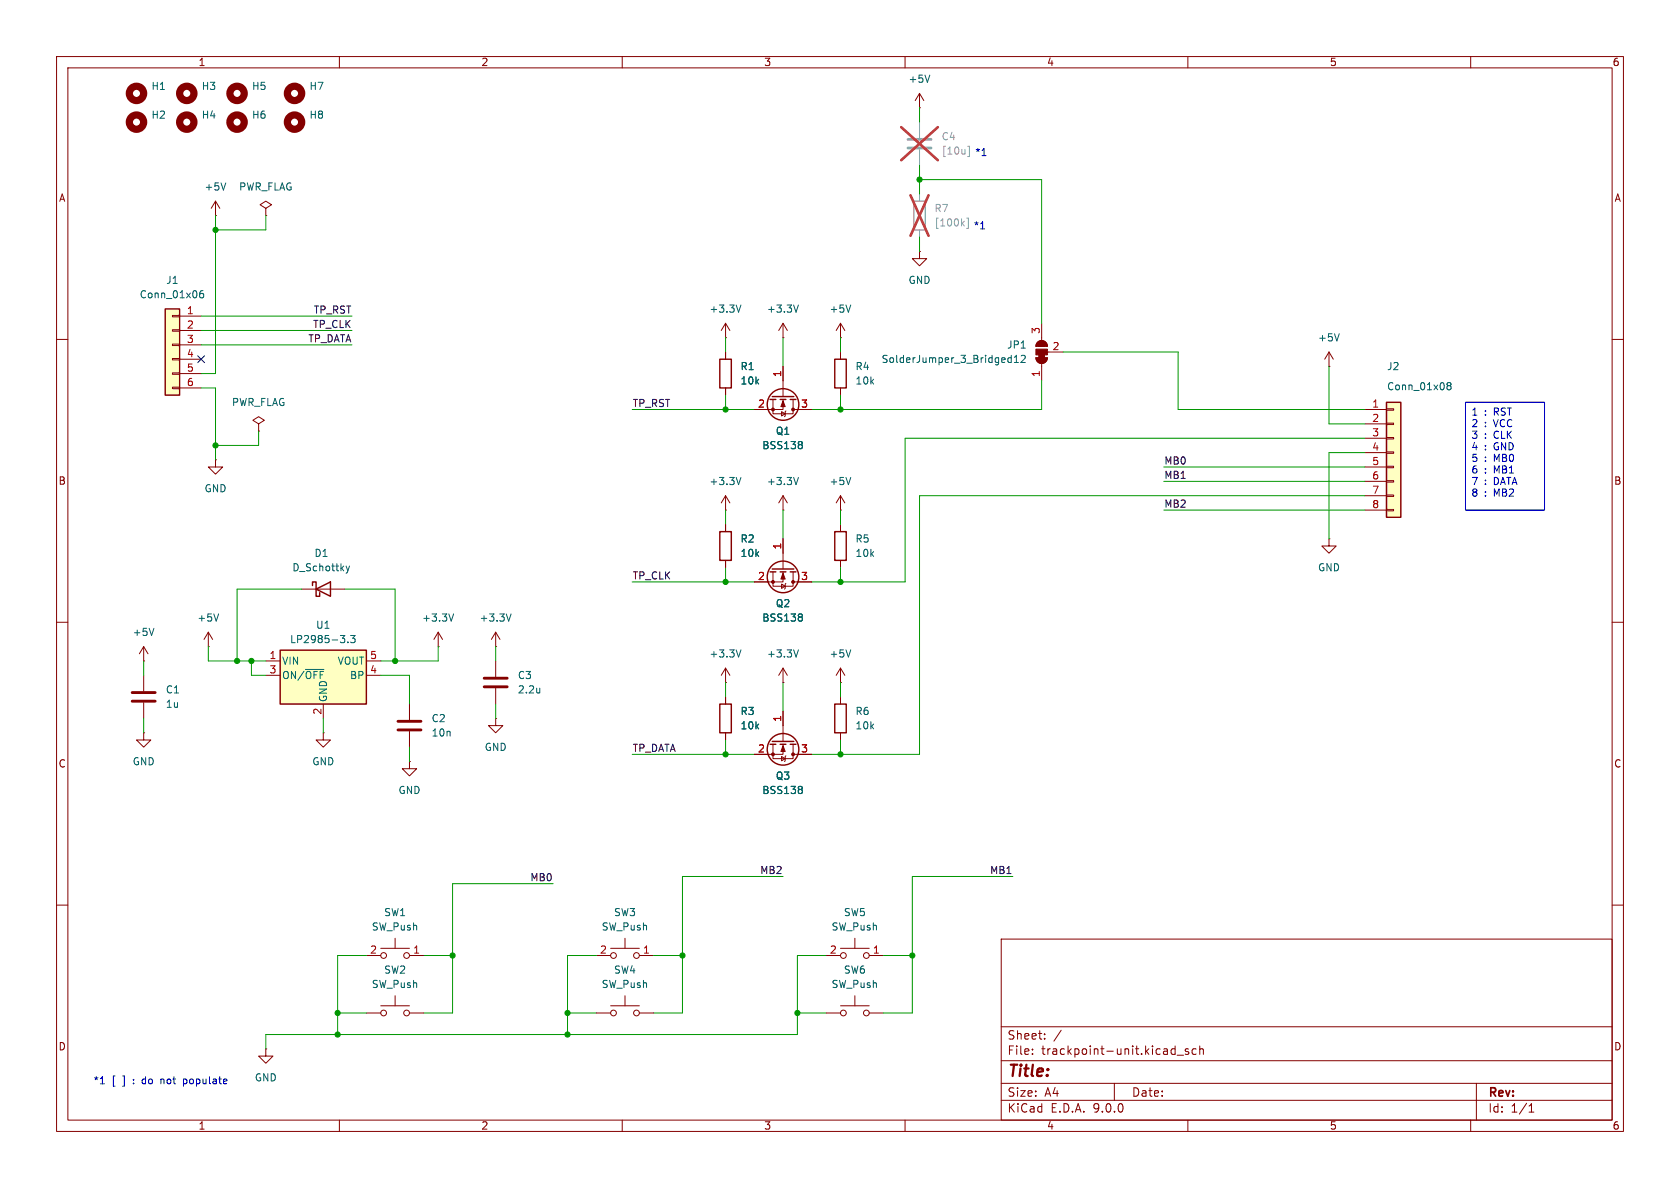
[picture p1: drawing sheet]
<svg xmlns="http://www.w3.org/2000/svg" width="297mm" height="210mm" viewBox="0 0 297 210" stroke-linecap="round" stroke-linejoin="round" font-family="sans-serif">
<g fill="none" stroke="#840000" stroke-width=".18">
<path d="M10 10h277v190h-277zM12 12h273v186h-273zM60 10v2M110 10v2M160 10v2M210 10v2M260 10v2M128.3 59.7h.1M128.3 57.2l-.8 1.2M128.3 57.2l.7 1.2M128.3 57.2v2.5M138.4 59.7h.1"/>
<path d="M138.4 57.2l-.7 1.2M138.4 57.2l.8 1.2M138.4 57.2v2.5M10 60h2M128.3 62.2v1.3M128.3 68.6v1.3M285 60h2M128.3 90.2h.1M128.3 87.6v2.6M128.3 92.7v1.3M128.3 99.1v1.2M128.3 87.6l-.8 1.3"/>
<path d="M128.3 87.6l.7 1.3M138.4 90.2h.1M138.4 87.6v2.6M138.4 95.3v5.3M138.4 87.6l-.7 1.3M138.4 87.6l.8 1.3M10 110h2M25.4 116.8h.1M25.4 114.3l-.8 1.3M25.4 114.3l.8 1.3M25.4 114.3v2.5M36.8 114.3h.1"/>
<path d="M36.8 111.8l-.7 1.2M36.8 111.8l.8 1.2M36.8 111.8v2.5M53.3 104.1h7.7M77.5 114.3h.1M77.5 111.8l-.8 1.2M77.5 111.8l.7 1.2M77.5 111.8v2.5M87.6 114.3h.1M87.6 111.8l-.7 1.2M87.6 111.8l.8 1.2M87.6 111.8v2.5"/>
<path d="M128.3 118.1v2.6M128.3 118.1l-.8 1.3M128.3 118.1l.7 1.3M136.7 101.1v2.5h3.5v-2.5M138.2 103.3l.6 .3-.6 .4zM138.4 101.1v1.8h-5.1M138.4 118.1v2.6M138.4 118.1l-.7 1.3M138.4 118.1l.8 1.3M138.9 103.1l-.1 .2v.7l-.1 .1M140.2 102.9h3.3M285 110h2"/>
<path d="M72.4 124.5v2.8M72.4 129.3v2.8M87.6 127v1.3h1.3l-1.3 1.2-1.2-1.2h1.2M87.6 127h.1M128.3 120.7h.1M128.3 123.2v1.3M128.3 129.5v1.3M136.7 131.6v2.5h3.5v-2.5M138.2 133.7l.6 .4-.6 .4zM138.4 131.6v1.8h-5.1M138.4 120.7h.1M138.4 125.7v5.4"/>
<path d="M138.9 133.6l-.1 .1v.8l-.1 .1M140.2 133.4h3.3M148.6 123.2v1.3M148.6 129.5v1.3M10 160h2M146 168.9h2.6M146 179.1h2.6M148.6 167.6h5.1M148.6 177.8h5.1M151.1 165.9v1.7M151.1 176v1.8M153.7 168.9h2.5"/>
<path d="M153.7 179.1h2.5M177 166h108v32h-108zM285 160h2M60 198v2M110 198v2M160 198v2M177 194.5h108M177 191.5h108M177 187.5h108M177 181.5h108M182.5 186.3v.1M182.5 185.5v.1"/>
<path d="M184.7 183.6v.1M184.7 182.8v.1M187.6 182.1l-1.3 2M197 191.5v3M207.6 185.4l.1 .1M207.7 184.9v1.5M207.7 186.3l-.1 .1M208.1 186.5h1.1M210 198v2M210.1 185.5l-.4-.1-.2 .2 .1 .2 .5 .2v.3h-.6M211.5 185.5l-.5-.1-.3 .3v.4l.2 .2h.6M212.1 185.5l.2-.1 .4 .1v.9"/>
<path d="M212.1 184.9v1.5M260 198v2M261 191.5v6.5M270.3 196.6h.9M270.3 195.5l.4-.4v1.5"/>
<circle cx="149.1" cy="168.9" r=".51"/>
<circle cx="149.1" cy="179.1" r=".51"/>
<circle cx="153.2" cy="179.1" r=".51"/>
<circle cx="153.2" cy="168.9" r=".51"/>
</g>
<g fill="none" stroke="#840000" stroke-width=".25">
<path d="M127.3 63.5h2v5.1h-2zM127.3 94h2v5.1h-2zM55.2 103.5v-.6h.7v2.5h.6v-.6M55.9 104.1l2.5-1.2v2.5zM136.1 101.1h1.1M136.5 100.6h3.8M137.9 101.1h1M139.7 101.1h1M127.3 124.5h2v5h-2zM136.1 131.6h1.1M136.5 131.1h3.8M137.9 131.6h1"/>
<path d="M139.7 131.6h1M147.6 124.5h2v5h-2z"/>
<circle cx="138.4" cy="102" r="2.79"/>
<circle cx="138.4" cy="132.5" r="2.79"/>
</g>
<g fill="none" stroke="#006464" stroke-width=".18">
<path d="M131 53.9l-.4 1.3M141.2 53.9l-.5 1.3M131 84.4l-.4 1.3M141.2 84.4l-.5 1.3M27.2 111.1l-.4 1.2M38.6 108.5l-.4 1.3M61.2 100.1l.3 .8M61.5 100.9l-.3 .4M61.8 100.1l-.3 .8M80.2 108.5l-.4 1.3M90.4 108.5l-.5 1.3M131 114.9l-.4 1.2"/>
<path d="M141.2 114.9l-.5 1.2M141.6 108.5l.2 .3-.2 .3 .2 .2v.3l-.2 .2M141.6 139l.2 .3-.2 .3 .2 .2v.2l-.2 .3"/>
</g>
<g fill="#840000" stroke="#840000" stroke-width=".18">
<path d="M138.4 131.8l.4 1h-.8z"/>
<path d="M138.4 101.3l.4 1.1h-.8z"/>
<circle cx="140.2" cy="133.3" r=".25"/>
<circle cx="136.7" cy="133.3" r=".25"/>
<circle cx="140.2" cy="102.9" r=".25"/>
<circle cx="136.7" cy="102.9" r=".25"/>
</g>
<path d="M161.5 35.6h2.1v5h-2.1z" fill="none" stroke="#a1a1a1" stroke-width=".25"/>
<path d="M162.6 34.3v1.3M162.6 40.6v1.3" fill="none" stroke="#a1a1a1" stroke-width=".18"/>
<path d="M170.1 39.5l.4 .4M170.5 39.1l-.5 .5M170.9 38.6h.3v1.8h-.3" fill="none" stroke="#989898" stroke-width=".18"/>
<path d="M161 34.5l3.2 7.2M164.2 34.5l-3.2 7.2" fill="none" stroke="#e12e31" stroke-width=".46"/>
<path d="M70.4 127.5h4M70.4 129h4" fill="none" stroke="#840000" stroke-width=".51"/>
<path d="M49.5 114.9h15.3v9.6h-15.3z" fill="#ffffc2"/>
<path d="M49.5 114.9h15.3v9.6h-15.3z" fill="none" stroke="#840000" stroke-width=".25"/>
<g fill="none" stroke="#840000" stroke-width=".18">
<path d="M38.1 38.1h.1M38.1 35.6l-.8 1.2M38.1 35.6l.8 1.2M38.1 35.6v2.5M47 36.8l1-.6-1-.6-1 .6 1 .6v1.3M47 38.1h.1M45.7 74.9l1-.6-1-.6-1 .6 1 .6v1.3M45.7 76.2h.1M38.1 81.3v1.3h1.3l-1.3 1.2-1.3-1.2h1.3M38.1 81.3h.1M47 116.8h2.5M47 119.4h2.5"/>
<path d="M64.8 116.8h2.5M64.8 119.4h2.5M148.6 118.1l-.8 1.3M148.6 118.1l.8 1.3M148.6 118.1v2.6M57.1 124.5v2.5M148.6 120.7h.1"/>
</g>
<path d="M39.9 32.3l-.4 1.3M54 118.3h3.3M60.2 112.3h.8l-.5 .5M60.8 112.9l.2 .2-.2 .4M61.5 113.5v.1M62 112.3h.8l-.4 .5 .3 .1v.6l-.2 .1-.5-.1M150.4 114.9l-.4 1.2" fill="none" stroke="#006464" stroke-width=".18"/>
<g fill="none" stroke="#840000" stroke-width="1.3">
<circle cx="24.1" cy="16.5" r="1.27"/>
<circle cx="33" cy="16.5" r="1.27"/>
<circle cx="41.9" cy="16.5" r="1.27"/>
<circle cx="52.1" cy="16.5" r="1.27"/>
<circle cx="24.1" cy="21.6" r="1.27"/>
<circle cx="33" cy="21.6" r="1.27"/>
<circle cx="41.9" cy="21.6" r="1.27"/>
<circle cx="52.1" cy="21.6" r="1.27"/>
</g>
<path d="M29.2 54.6h2.5v15.3h-2.5z" fill="#ffffc2"/>
<g fill="none" stroke="#840000" stroke-width=".25">
<path d="M29.2 54.6h2.5v15.3h-2.5zM136.1 70.6h1.1M136.5 70.1h3.8M137.9 70.6h1M139.7 70.6h1M147.6 63.5h2v5.1h-2zM147.6 94h2v5.1h-2z"/>
<circle cx="138.4" cy="71.5" r="2.79"/>
</g>
<g fill="none" stroke="#840000" stroke-width=".18">
<path d="M162.6 19.1h.1M162.6 16.5l-.8 1.3M162.6 16.5l.7 1.3M162.6 16.5v2.6M30.5 55.8h1.2v.2h-1.2zM30.5 58.3h1.2v.2h-1.2zM31.7 55.9h3.9M31.7 58.4h3.9M148.6 59.7h.1M148.6 57.2l-.8 1.2M148.6 57.2l.8 1.2M148.6 57.2v2.5"/>
<path d="M162.6 44.5v1.2h1.2l-1.2 1.3-1.3-1.3h1.3M162.6 44.5h.1M184.1 57.2v3M30.5 60.8h1.2v.3h-1.2zM30.5 63.4h1.2v.2h-1.2zM30.5 65.9h1.2v.3h-1.2zM30.5 68.5h1.2v.2h-1.2zM31.7 61h3.9M31.7 63.5h3.9M31.7 66h3.9M31.7 68.6h3.9M136.7 70.6v2.6h3.5v-2.6"/>
<path d="M138.2 72.8l.6 .4-.6 .3zM138.4 70.6v1.8h-5.1M138.4 64.8v5.3M138.9 72.6l-.1 .2v.7l-.1 .2M140.2 72.4h3.3M148.6 62.2v1.3M148.6 68.6v1.3M183.1 63.2h2.1a1.02 1.02 0 0 1-1.1 1.1 1.02 1.02 0 0 1-1-1.1zM183.4 60.5a1.02 1.02 0 0 1 1.1-.2 1.02 1.02 0 0 1 .7 .9h-2.1zM184.1 64.3v3M185.2 62.2h2.8M148.6 90.2h.1"/>
<path d="M148.6 87.6v2.6M148.6 92.7v1.3M148.6 99.1v1.2M148.6 87.6l-.8 1.3M148.6 87.6l.8 1.3M57.1 129.5v1.3h1.3l-1.3 1.3-1.2-1.3h1.2M57.1 129.5h.1M64.8 179.1h2.5M64.8 168.9h2.5M67.3 177.8h5.1M67.3 167.6h5.1M69.8 165.9v1.7"/>
<path d="M69.8 176v1.8M72.4 179.1h2.5M72.4 168.9h2.5"/>
<circle cx="67.8" cy="168.9" r=".51"/>
<circle cx="67.8" cy="179.1" r=".51"/>
<circle cx="71.9" cy="168.9" r=".51"/>
<circle cx="71.9" cy="179.1" r=".51"/>
</g>
<path d="M164.4 13.3l-.4 1.2M35.9 51.4h-.4a.86 .86 0 0 0 0 1.2l.5-.1v-.4l-.2-.2h-.3l-.2 .2M150.4 53.9l-.4 1.3M141.6 78l.2 .3-.2 .3 .2 .2v.3l-.2 .2M178.3 64h.5M178.3 63.3h.5M178.8 62.8v1.3M179.3 64.1h.7M179.3 63.2l.4-.4v1.3M180.5 62.9l.5-.1 .3 .4-.8 .9h.8M150.4 84.4l-.4 1.3" fill="none" stroke="#006464" stroke-width=".18"/>
<g fill="#840000" stroke="#840000" stroke-width=".18">
<path d="M138.4 70.9l.4 1h-.8z"/>
<path d="M183.6 62.7h1.1v.5h-1.1z"/>
<path d="M183.1 63.2h2.1a1.02 1.02 0 0 1-1.1 1.1 1.02 1.02 0 0 1-1-1.1z"/>
<path d="M183.1 61.7h2.1v1h-2.1z"/>
<path d="M183.4 60.5a1.02 1.02 0 0 1 1.1-.2 1.02 1.02 0 0 1 .7 .9h-2.1z"/>
<circle cx="140.2" cy="72.4" r=".25"/>
<circle cx="136.7" cy="72.4" r=".25"/>
</g>
<path d="M160.5 24.6h4.1M160.5 26.2h4.1" fill="none" stroke="#a1a1a1" stroke-width=".51"/>
<path d="M162.6 21.6v2.8M162.6 26.4v2.8" fill="none" stroke="#a1a1a1" stroke-width=".18"/>
<path d="M171.1 25.9h.3v1.8h-.3" fill="none" stroke="#989898" stroke-width=".18"/>
<path d="M159.3 22.5l6.5 5.8M165.8 22.5l-6.5 5.8" fill="none" stroke="#e12e31" stroke-width=".46"/>
<path d="M245.1 71.1h2.5v20.3h-2.5z" fill="#ffffc2"/>
<path d="M245.1 71.1h2.5v20.3h-2.5z" fill="none" stroke="#840000" stroke-width=".25"/>
<g fill="none" stroke="#840000" stroke-width=".18">
<path d="M128.3 62.2v1.3M128.3 68.6v1.3M133.3 72.4h2.6M138.4 64.8v2.5M141 72.4h2.5M234.9 64.8h.1M234.9 62.2l-.7 1.3M234.9 62.2l.8 1.3M234.9 62.2v2.6M241.3 72.4h3.8M241.3 74.9h3.8M241.3 77.5h3.8"/>
<path d="M245.1 72.3h1.3v.2h-1.3zM245.1 74.8h1.3v.3h-1.3zM245.1 77.3h1.3v.3h-1.3zM245.1 79.9h1.3v.2h-1.3zM128.3 92.7v1.3M128.3 99.1v1.2M138.4 95.3v2.5M234.9 95.3v1.2h1.3l-1.3 1.3-1.2-1.3h1.2M234.9 95.3h.1M241.3 80h3.8M241.3 82.6h3.8M241.3 85.1h3.8"/>
<path d="M241.3 87.6h3.8M241.3 90.2h3.8M245.1 82.4h1.3v.3h-1.3zM245.1 85h1.3v.2h-1.3zM245.1 87.5h1.3v.3h-1.3zM245.1 90h1.3v.3h-1.3zM25.4 119.4v2.8M87.6 116.8v2.8M133.3 102.9h2.6M141 102.9h2.5M25.4 129.5v1.3h1.3l-1.3 1.3-1.3-1.3h1.3M25.4 129.5h.1"/>
<path d="M25.4 124.2v2.8M72.4 134.6v1.3h1.3l-1.3 1.3-1.3-1.3h1.3M72.4 134.6h.1M87.6 121.7v2.8M128.3 123.2v1.3M128.3 129.5v1.3M133.3 133.4h2.6M138.4 125.7v2.6M141 133.4h2.5M105.4 168.9h2.5M105.4 179.1h2.5M107.9 167.6h5.1"/>
<path d="M107.9 177.8h5.1M110.5 165.9v1.7M110.5 176v1.8M113 168.9h2.6M113 179.1h2.6M47 185.4v1.3h1.3l-1.3 1.3-1.3-1.3h1.3M47 185.4h.1"/>
<circle cx="108.5" cy="179.1" r=".51"/>
<circle cx="108.5" cy="168.9" r=".51"/>
<circle cx="112.5" cy="179.1" r=".51"/>
<circle cx="112.5" cy="168.9" r=".51"/>
</g>
<path d="M236.8 59l-.5 1.3M141.6 78l.2 .3-.2 .3 .2 .2v.3l-.2 .2M256 68.2l-.2-.3 .2-.3h.3l.2 .3-.2 .3M256 68.2l-.2 .2 .1 .4 .1 .1 .4-.1 .1-.1v-.3l-.2-.2M256 68.2h.3M141.6 108.5l.2 .3-.2 .3 .2 .2v.3l-.2 .2M95.4 121.7v.8M95.4 122.4h.1M141.6 139l.2 .3-.2 .3 .2 .2v.2l-.2 .3" fill="none" stroke="#006464" stroke-width=".18"/>
<path d="M85.6 119.9h4.1M23.4 122.4h4M23.4 124h4M85.6 121.4h4.1" fill="none" stroke="#840000" stroke-width=".51"/>
<g fill="none" stroke="#009600" stroke-width=".18">
<path d="M162.6 19.1v2.5M38.1 38.1v27.9h-2.5M47 38.1v2.5h-8.9M162.6 31.8h21.5v25.4M162.6 29.2v5.1M35.6 55.9h26.6M35.6 58.4h26.6M128.3 59.7v2.5M138.4 59.7v5.1M148.6 59.7v2.5M162.6 41.9v2.6M35.6 68.6h2.5v12.7"/>
<path d="M35.6 61h26.6M45.7 76.2v2.5h-7.6M111.8 72.4h21.5M128.3 69.9v2.5M148.6 69.9v2.5M184.1 67.3v5.1h-40.6M188 62.2h20.3v10.2h33M234.9 64.8v10.1h6.4M241.3 77.5h-81.3v25.4h-16.5M128.3 90.2v2.5M138.4 90.2v5.1M148.6 90.2v2.5"/>
<path d="M205.7 82.6h35.6M205.7 85.1h35.6M205.7 90.2h35.6M241.3 87.6h-78.7v45.8h-19.1M241.3 80h-6.4v15.3M25.4 116.8v2.6M36.8 114.3v2.5h10.2M44.4 116.8v2.6h2.6M53.3 104.1h-11.4v12.7M61 104.1h8.8v12.7M67.3 119.4h5.1v5.1M77.5 114.3v2.5h-10.2"/>
<path d="M87.6 114.3v2.5M111.8 102.9h21.5M128.3 100.3v2.6M148.6 100.3v2.6M25.4 127v2.5M57.1 127v2.5M72.4 132.1v2.5M87.6 124.5v2.5M111.8 133.4h21.5M128.3 120.7v2.5M128.3 130.8v2.6M138.4 120.7v5"/>
<path d="M148.6 120.7v2.5M148.6 130.8v2.6M97.8 156.2h-17.8v22.9h-5.1M138.4 154.9h-17.8v24.2h-5M179.1 154.9h-17.8v24.2h-5.1M59.7 179.1h5.1M64.8 168.9h-5.1v14M74.9 168.9h5.1M100.3 179.1h5.1M105.4 168.9h-5.1v14M115.6 168.9h5M141 179.1h5"/>
<path d="M146 168.9h-5v14h-94v2.5M156.2 168.9h5.1"/>
</g>
<path d="M35 62.9l1.2 1.2M36.2 62.9l-1.2 1.2" fill="none" stroke="#000084" stroke-width=".18"/>
<path d="M173.6 27.5h.7M173.3 40.5h.8M259.1 71.1h13.9v19.1h-13.9zM17.7 191.6h.8M28.4 190.7v.9M28.6 190.7l-.2 .2M32.4 191.5l.4 .1M32.4 190.7v1.3M32.8 190.7l-.4 .1" fill="none" stroke="#0000c2" stroke-width=".18"/>
<g fill="#009600" stroke="#009600" stroke-width=".18">
<circle cx="59.7" cy="182.9" r=".46"/>
<circle cx="100.3" cy="182.9" r=".46"/>
<circle cx="80" cy="168.9" r=".46"/>
<circle cx="59.7" cy="179.1" r=".46"/>
<circle cx="100.3" cy="179.1" r=".46"/>
<circle cx="41.9" cy="116.8" r=".46"/>
<circle cx="44.4" cy="116.8" r=".46"/>
<circle cx="69.8" cy="116.8" r=".46"/>
<circle cx="141" cy="179.1" r=".46"/>
<circle cx="148.6" cy="133.4" r=".46"/>
<circle cx="120.6" cy="168.9" r=".46"/>
<circle cx="128.3" cy="133.4" r=".46"/>
<circle cx="161.3" cy="168.9" r=".46"/>
<circle cx="128.3" cy="102.9" r=".46"/>
<circle cx="162.6" cy="31.8" r=".46"/>
<circle cx="148.6" cy="102.9" r=".46"/>
<circle cx="148.6" cy="72.4" r=".46"/>
<circle cx="128.3" cy="72.4" r=".46"/>
<circle cx="38.1" cy="40.6" r=".46"/>
<circle cx="38.1" cy="78.7" r=".46"/>
</g>
<text font-size="2.8" fill="#840000" x="178" y="190.9">Title:</text>
<g font-size="2.1" fill="#840000">
<text x="178" y="184">Sheet:</text>
<text x="178" y="186.7">File:</text>
<text x="184.1" y="186.7">trackpoint-unit.kicad_sch</text>
<text x="178" y="196.9">KiCad</text>
<text x="178" y="194.1">Size:</text>
<text x="184.7" y="194.1">A4</text>
<text x="185.7" y="196.9">E.D.A.</text>
<text x="193.3" y="196.9">9.0.0</text>
<text x="200" y="194.1">Date:</text>
<text x="263" y="194.3">Rev:</text>
<text x="263" y="196.9">Id:</text>
<text x="267.1" y="196.9">1/1</text>
</g>
<g font-size="1.8" fill="#840000">
<text x="35" y="11.9">1</text>
<text x="85" y="11.9">2</text>
<text x="135" y="11.9">3</text>
<text x="185" y="11.9">4</text>
<text x="235" y="11.9">5</text>
<text x="285" y="11.9">6</text>
<text x="10.3" y="35.9">A</text>
<text x="285.3" y="35.9">A</text>
<text x="10.3" y="85.9">B</text>
<text x="285.3" y="85.9">B</text>
<text x="10.3" y="135.9">C</text>
<text x="285.3" y="135.9">C</text>
<text x="10.3" y="185.9">D</text>
<text x="285.3" y="185.9">D</text>
<text x="35" y="199.9">1</text>
<text x="85" y="199.9">2</text>
<text x="135" y="199.9">3</text>
<text x="185" y="199.9">4</text>
<text x="235" y="199.9">5</text>
<text x="285" y="199.9">6</text>
</g>
<g font-size="1.8" fill="#006464">
<text x="26.7" y="16.1">H1</text>
<text x="35.6" y="16.1">H3</text>
<text x="44.5" y="16.1">H5</text>
<text x="54.6" y="16.1">H7</text>
<text x="160.5" y="14.8">+5V</text>
<text x="26.7" y="21.2">H2</text>
<text x="35.6" y="21.2">H4</text>
<text x="44.5" y="21.2">H6</text>
<text x="54.6" y="21.2">H8</text>
<text x="36.1" y="33.9">+5V</text>
<text x="42.2" y="33.9">PWR_FLAG</text>
<text x="24.6" y="52.9">Conn_01x06</text>
<text x="29.3" y="50.4">J1</text>
<text x="160.5" y="50.4">GND</text>
<text x="125.3" y="55.5">+3.3V</text>
<text x="135.5" y="55.5">+3.3V</text>
<text x="146.6" y="55.5">+5V</text>
<text x="130.8" y="65.6">R1</text>
<text x="151.1" y="65.6">R4</text>
<text x="155.8" y="64.4">SolderJumper_3_Bridged12</text>
<text x="177.9" y="61.8">JP1</text>
<text x="232.9" y="60.6">+5V</text>
<text x="245.1" y="65.6">J2</text>
<text x="40.9" y="72">PWR_FLAG</text>
<text x="130.8" y="68.2">10k</text>
<text x="151.1" y="68.2">10k</text>
<text x="245.1" y="69.2">Conn_01x08</text>
<text x="137.1" y="77.1">Q1</text>
<text x="134.7" y="79.6">BSS138</text>
<text x="36.1" y="87.2">GND</text>
<text x="125.3" y="86">+3.3V</text>
<text x="135.5" y="86">+3.3V</text>
<text x="146.6" y="86">+5V</text>
<text x="51.6" y="101.2">D_Schottky</text>
<text x="55.5" y="98.7">D1</text>
<text x="130.8" y="96.1">R2</text>
<text x="130.8" y="98.7">10k</text>
<text x="151.1" y="96.1">R5</text>
<text x="151.1" y="98.7">10k</text>
<text x="232.9" y="101.2">GND</text>
<text x="137.1" y="107.5">Q2</text>
<text x="23.4" y="112.6">+5V</text>
<text x="34.8" y="110.1">+5V</text>
<text x="51.2" y="113.9">LP2985-3.3</text>
<text x="55.8" y="111.4">U1</text>
<text x="74.5" y="110.1">+3.3V</text>
<text x="84.7" y="110.1">+3.3V</text>
<text x="134.7" y="110.1">BSS138</text>
<text x="49.8" y="117.7">VIN</text>
<text x="59.6" y="117.7">VOUT</text>
<text x="125.3" y="116.4">+3.3V</text>
<text x="135.5" y="116.4">+3.3V</text>
<text x="146.6" y="116.4">+5V</text>
<text x="29.2" y="122.8">C1</text>
<text x="29.2" y="125.3">1u</text>
<text x="49.8" y="120.2">ON/~{OFF}</text>
<text x="58" y="124.2" transform="rotate(-90 58 124.2)">GND</text>
<text x="61.8" y="120.2">BP</text>
<text x="91.4" y="120.2">C3</text>
<text x="91.4" y="122.8">2.2u</text>
<text x="76.2" y="127.9">C2</text>
<text x="76.2" y="130.4">10n</text>
<text x="130.8" y="126.6">R3</text>
<text x="130.8" y="129.1">10k</text>
<text x="151.1" y="126.6">R6</text>
<text x="151.1" y="129.1">10k</text>
<text x="23.4" y="135.5">GND</text>
<text x="55.1" y="135.5">GND</text>
<text x="85.6" y="132.9">GND</text>
<text x="70.4" y="140.6">GND</text>
<text x="134.7" y="140.6">BSS138</text>
<text x="137.1" y="138">Q3</text>
<text x="65.6" y="164.7">SW_Push</text>
<text x="67.8" y="162.2">SW1</text>
<text x="106.3" y="164.7">SW_Push</text>
<text x="108.5" y="162.2">SW3</text>
<text x="146.9" y="164.7">SW_Push</text>
<text x="149.1" y="162.2">SW5</text>
<text x="67.8" y="172.3">SW2</text>
<text x="108.5" y="172.3">SW4</text>
<text x="149.1" y="172.3">SW6</text>
<text x="65.6" y="174.9">SW_Push</text>
<text x="106.3" y="174.9">SW_Push</text>
<text x="146.9" y="174.9">SW_Push</text>
<text x="45" y="191.4">GND</text>
</g>
<g font-size="1.8" fill="#989898">
<text x="166.4" y="25">C4</text>
<text x="166.4" y="27.5">[10u]</text>
<text x="165.1" y="37.7">R7</text>
<text x="165.1" y="40.2">[100k]</text>
</g>
<g font-size="1.8" fill="#0000c2">
<text x="172.3" y="27.8">*1</text>
<text x="172" y="40.7">*1</text>
<text x="260" y="73.8">1</text>
<text x="260" y="75.8">2</text>
<text x="260" y="77.9">3</text>
<text x="262.4" y="73.8">:</text>
<text x="262.4" y="75.8">:</text>
<text x="262.4" y="77.9">:</text>
<text x="264.2" y="73.8">RST</text>
<text x="264.2" y="75.8">VCC</text>
<text x="264.2" y="77.9">CLK</text>
<text x="260" y="79.9">4</text>
<text x="260" y="82">5</text>
<text x="262.4" y="79.9">:</text>
<text x="262.4" y="82">:</text>
<text x="264.2" y="79.9">GND</text>
<text x="264.2" y="82">MB0</text>
<text x="260" y="84">6</text>
<text x="260" y="86.1">7</text>
<text x="260" y="88.1">8</text>
<text x="262.4" y="84">:</text>
<text x="262.4" y="86.1">:</text>
<text x="262.4" y="88.1">:</text>
<text x="264.2" y="84">MB1</text>
<text x="264.2" y="86.1">DATA</text>
<text x="264.2" y="88.1">MB2</text>
<text x="16.4" y="191.9">*1</text>
<text x="19.8" y="191.9">[</text>
<text x="21.8" y="191.9">]</text>
<text x="23.8" y="191.9">:</text>
<text x="25.6" y="191.9">do</text>
<text x="29.1" y="191.9">not</text>
<text x="33.3" y="191.9">populate</text>
</g>
<g font-size="1.8" fill="#a90000">
<text x="32.9" y="55.6">1</text>
<text x="32.9" y="58.2">2</text>
<text x="183.9" y="59.1" transform="rotate(-90 183.9 59.1)">3</text>
<text x="32.9" y="60.7">3</text>
<text x="32.9" y="63.2">4</text>
<text x="32.9" y="65.8">5</text>
<text x="186" y="62">2</text>
<text x="32.9" y="68.3">6</text>
<text x="138.2" y="66.7" transform="rotate(-90 138.2 66.7)">1</text>
<text x="183.9" y="66.7" transform="rotate(-90 183.9 66.7)">1</text>
<text x="133.9" y="72.1">2</text>
<text x="141.5" y="72.1">3</text>
<text x="242.5" y="72.1">1</text>
<text x="242.5" y="74.7">2</text>
<text x="242.5" y="77.2">3</text>
<text x="242.5" y="79.8">4</text>
<text x="242.5" y="82.3">5</text>
<text x="242.5" y="84.8">6</text>
<text x="242.5" y="87.4">7</text>
<text x="242.5" y="89.9">8</text>
<text x="138.2" y="97.2" transform="rotate(-90 138.2 97.2)">1</text>
<text x="133.9" y="102.6">2</text>
<text x="141.5" y="102.6">3</text>
<text x="47.6" y="116.6">1</text>
<text x="47.6" y="119.1">3</text>
<text x="65.3" y="116.6">5</text>
<text x="65.3" y="119.1">4</text>
<text x="56.9" y="126.4" transform="rotate(-90 56.9 126.4)">2</text>
<text x="138.2" y="127.7" transform="rotate(-90 138.2 127.7)">1</text>
<text x="133.9" y="133.1">2</text>
<text x="141.5" y="133.1">3</text>
<text x="65.3" y="168.7">2</text>
<text x="73" y="168.7">1</text>
<text x="106" y="168.7">2</text>
<text x="113.6" y="168.7">1</text>
<text x="146.6" y="168.7">2</text>
<text x="154.2" y="168.7">1</text>
</g>
<g font-size="1.8" fill="#0f0f0f">
<text x="55.3" y="58.1">TP_CLK</text>
<text x="55.4" y="55.5">TP_RST</text>
<text x="54.4" y="60.6">TP_DATA</text>
<text x="111.8" y="72">TP_RST</text>
<text x="205.7" y="82.2">MB0</text>
<text x="205.7" y="89.8">MB2</text>
<text x="205.7" y="84.7">MB1</text>
<text x="111.8" y="102.5">TP_CLK</text>
<text x="111.8" y="133">TP_DATA</text>
<text x="93.7" y="155.9">MB0</text>
<text x="134.3" y="154.6">MB2</text>
<text x="174.9" y="154.6">MB1</text>
</g>
</svg>
